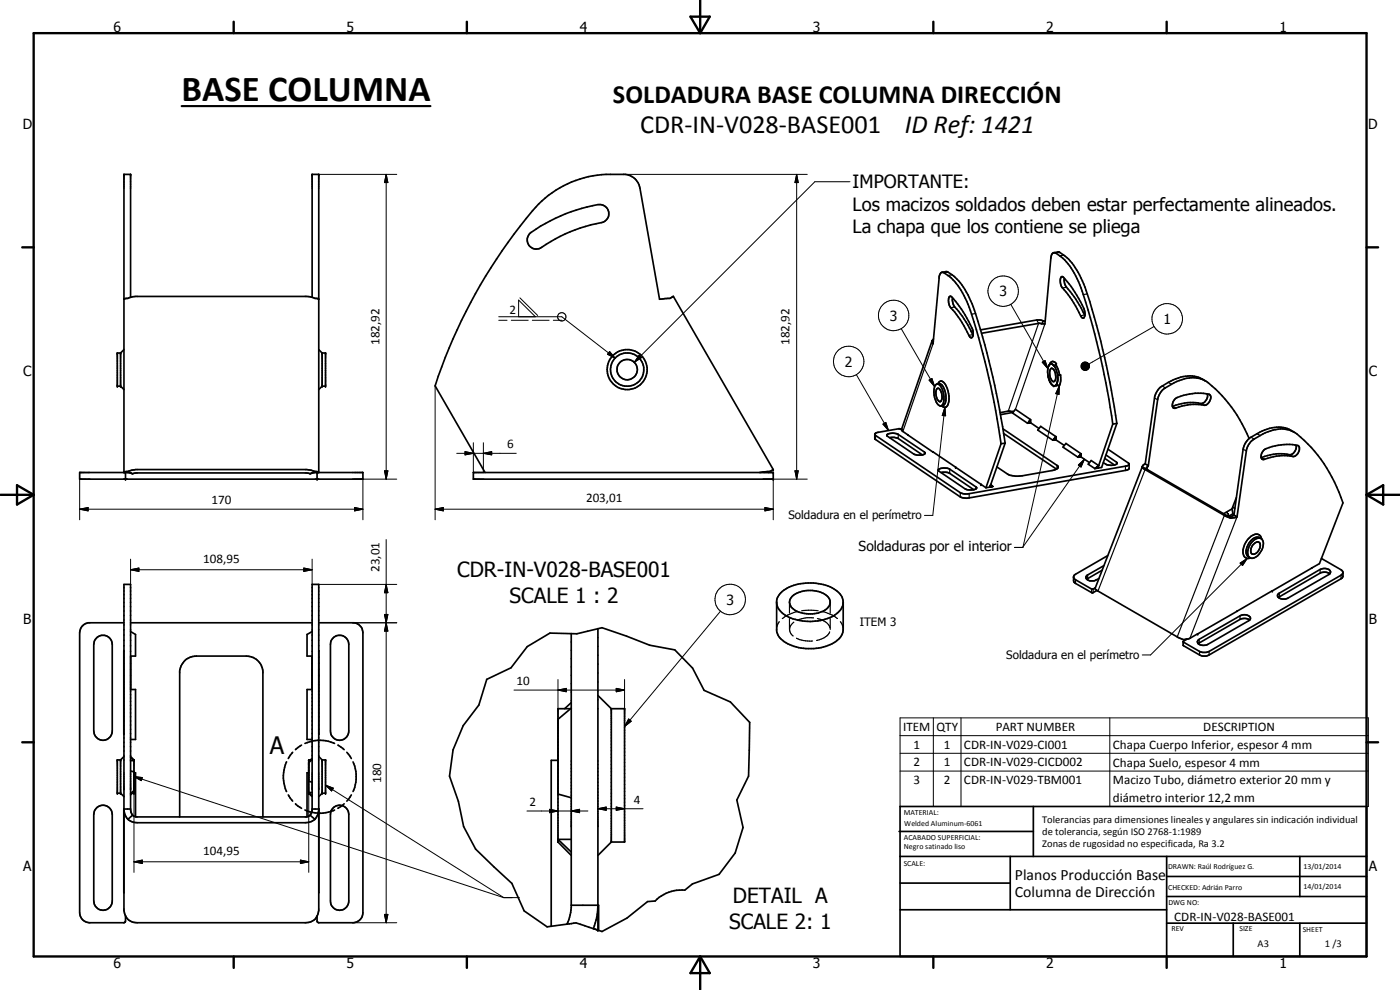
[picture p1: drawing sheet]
<svg xmlns="http://www.w3.org/2000/svg" width="420mm" height="297mm" viewBox="0 0 420 297" stroke-linecap="round" stroke-linejoin="round" font-family="sans-serif">
<g fill="none" stroke="#000" stroke-width=".51">
<path d="M159.1 70a47.1 47.1 0 0 1 21.2-8.6 2.74 2.74 0 0 1 2.4 2.6 2.74 2.74 0 0 1-2.2 2.8 47.5 47.5 0 0 0-18.6 7.8 2.77 2.77 0 0 1-3.3-1.2 2.77 2.77 0 0 1 .5-3.4zM316.3 75.8l1.1-.2a9.9 9.9 0 0 1 4.3 3.3 38.6 38.6 0 0 1 6 13.9 242.3 242.3 0 0 1 7.5 34.2M37.2 89.7l3.6-.8h51.3l3.6 .8M39.2 89.2v-36.9h-2v89.5M93.7 89.2v-36.9h2v89.5M202 88.9h.1M202 88.9v.1a3.9 3.9 0 0 1-2.8 .7l-1.3 .1-5.8-33.4a4.9 4.9 0 0 0-4.4-4.1 41 41 0 0 0-9.7 .4 31.1 31.1 0 0 0-20.1 12.8 157.6 157.6 0 0 0-27.3 50.3l15 26M202.1 88.9l30 52-1.1 .6M282.7 81.7l1.2-.2a14.3 14.3 0 0 1 7 7.8l.4 .9a210.1 210.1 0 0 1 10.4 42.8M282.7 81.7h.2a17.1 17.1 0 0 1 7.6 9.6 229.1 229.1 0 0 1 9.9 41.8M282.7 81.7a1.67 1.67 0 0 0-.9 1.7l-1.8 19.7-.3-.8M284.9 89l.3-.1a18.6 18.6 0 0 1 4.9 6.5l1.7 3.3 .2 1.8a.58 .58 0 0 1-.2 .7 .58 .58 0 0 1-.8-.2l-.2-.4a34.9 34.9 0 0 0-5.9-8.9 3.1 3.1 0 0 1 0-2.7z"/>
<path d="M285.9 89.4a4 4 0 0 0 1.8 4 37.1 37.1 0 0 1 4.3 7.2M292 99.4l-.5 .1M312.7 97.2h.9l1.8-19.7a1.46 1.46 0 0 1 1.1-1.7 15.9 15.9 0 0 1 7.2 8.7 115.2 115.2 0 0 1 4.8 15.7 234.8 234.8 0 0 1 5.5 27.1M312.7 97.2l-.8-.2-17.3 3M313.1 96.3l-.6-.2-1.4-.1-16.8 3M313.1 96.3l.5 .1M313.1 96.3l-.4 .9M318.5 83.1l.4-.1a31.8 31.8 0 0 1 6.6 10.4 1.49 1.49 0 0 1-.5 2l-.6-.4a32 32 0 0 0-5.7-8.8 3.4 3.4 0 0 1-.2-3.1zM319.4 83.5v.2a4.3 4.3 0 0 0 1.8 3.8l2.8 4.1 1.6 3.1M36.2 105.9h-1v10h1M36.2 105.9v10M36.2 115.9l1 1"/>
<path d="M37.2 104.9l-1 1M95.7 104.9l1 1M96.7 105.9h1v10h-1M96.7 105.9v10M96.7 115.9l-1 1M279.7 102.3l-9.1 26.6 .2 .5 9.2 6.2M279.8 102.2l.3 .1M279.8 102.2l-.1 .1M280.2 101.7l-.4 .5M280.8 115.5a1.27 1.27 0 0 1 1.8 1 5.7 5.7 0 0 1 .1 5.1 .98 .98 0 0 1-1.5-.6l-.3-.7a5.6 5.6 0 0 1-.1-4.8zM281.2 116.6a.83 .83 0 0 1 1.2 .8l.3 1.6a1.01 1.01 0 0 1-.8 1.4 3.3 3.3 0 0 1-.7-3.8zM281.2 115.2a1.79 1.79 0 0 1 2.3 1.7 4.8 4.8 0 0 1-.3 4.7l-.8 .2"/>
<path d="M281.5 115.2a1.1 1.1 0 0 1 1.1-.9 1.1 1.1 0 0 1 1 .9 6.5 6.5 0 0 1 .4 6.9l-.8 .1-.6-.4M292 100.5h.1M314.5 112.9l.7 1.8M314.7 109.9l-.3 1.5 .2 1.7M314.7 113.3v.4M314.9 114l.3 .7M315 109.3l-.1 .2M315.1 109.3a1.57 1.57 0 0 1 1.8 1.6l.5 1.7M315.1 109.3l-.4 .6M315.2 114.7l.3 .5M315.4 110.6l.2-.1a3.1 3.1 0 0 1 .8 3.9 1.37 1.37 0 0 1-1.3-1.6l-.1-1zM315.5 115.2l.6 .5 .4 .1"/>
<path d="M315.5 115.2l.2 .2M315.6 109.2l.7 .6M315.8 115.6l.5 .4v-.2M316.9 109.6l.5 .9 .6 2M317 109.1a1.03 1.03 0 0 0-.9-.6 1.03 1.03 0 0 0-1 .6l-.4 .8M317 109.1l-.7 .7M317 109.1l-.1 .6-.6 .1M317.2 115.7l-.7 .1M317.4 114.2l-.2 .9-.7 .7M317.4 114.2l-.3 1M317.4 112.6v1.6M317.4 115.5l-.5 .2"/>
<path d="M318 112.5h.3M318 112.5l-.6 .1M318.3 112.5l-.9 .1M318.3 112.5v1.7l-.3 1.3-.1 .3-.8-.5M352.7 119.7a14.8 14.8 0 0 1 10.4-1.2 2.24 2.24 0 0 1-1.8 3.1 16.9 16.9 0 0 0-8.8 .9 1.34 1.34 0 0 1-.4-2.1zM361.8 114.3a9.1 9.1 0 0 0-9.7-.3l-3.3 1.8a5 5 0 0 0-2.3 3.6l-2.8 19.8M362.4 118.2a2.22 2.22 0 0 1-2.8 2.7 15.7 15.7 0 0 0-7.7 1M262.5 130.4l25.7 17.4a3.9 3.9 0 0 0 2.7 .3l47.2-8.3 .8-.5M266.3 130.3l1.4-.3 1.7 .2 8.2 5.6a.66 .66 0 0 1-.9 .7l-1.3 .1-1-.3-8.2-5.5zM267 131.3l1.4-.1 1 .3 7.4 5M270.6 129l-.8-.4-6.5 1.2-.7 .4-.1 1.5 25.7 17.4 1.6 .4 48.3-8.4 .8-.5v-1.4l-.2-.3-6.2-4.1M272.4 130.5h.1"/>
<path d="M280 135.6h.1M280 135.6l6.8 4.6M300.4 133.1l-4.5 13.2M301 128.7l16.5 11.2v.5l-1 .6-9.6 1.7a7.7 7.7 0 0 1-4.3-.3l-3.4-2.3M301.2 130l15.9 10.8M301.7 133l-1.3 .1M301.7 133l-4.6 13.1M304 123.7l-3.7 .7M304.2 123.5l-1.6-.1-2.5 .4M309.3 126.8l2.5 1.8M309.3 125.9l-.9 1.1M309.3 126.8l-.9 .2"/>
<path d="M309.3 125.9v.9M309.3 125.9l-4.6-3.1-.8 1.1 4.5 3.1M316.9 132l2.5 1.6M316.9 131v1M316.9 131l-.9 1.1M316.9 132l-.9 .1M316.9 131l-4.6-3.1-.9 1.1 4.6 3.1M324.4 137.1l2.6 1.7M324.4 136.1l-4.5-3-.9 1.1 4.5 3M324.4 136.1l-.9 1.1M324.4 137.1l-.9 .1M324.4 136.1v1"/>
<path d="M329.7 139.7l-1.1 .9M329.7 139.7l-.2 .8M329.7 139.7l-2.2-1.5-.9 1.1 2 1.3M331.5 137.5l2.9 2M331.9 136.5l3.4 2.4a2.19 2.19 0 0 1-2.6 .7l-1.6-.8M334 127.3l-4.5 13.2M335.2 127l-4.6 13.3-1.1 .2M335.2 127l-1.2 .3M342.8 140l-14.1 36.4M343.7 139.2l.9 .5M343.7 139.2l-.6 .4-.3 .6M344.6 139.7l-.6 .9"/>
<path d="M374.9 131.6a40 40 0 0 0-13.4-17.4 9.6 9.6 0 0 0-9.1 .7l-2.7 1.5a5.2 5.2 0 0 0-2.3 3.5l-2.8 19.8M379.3 135a14.8 14.8 0 0 1 10.5-1.1 2.15 2.15 0 0 1-.4 2.3 2.15 2.15 0 0 1-2.2 .6 17.2 17.2 0 0 0-8.1 1.1 1.34 1.34 0 0 1-.4-2.1zM388.4 129.7a9.2 9.2 0 0 0-9.6-.4l-3.4 1.9a5.4 5.4 0 0 0-2.3 3.6l-2.8 19.8M388.9 133.6a2.13 2.13 0 0 1-.5 2.2 2.13 2.13 0 0 1-2.2 .5 15.7 15.7 0 0 0-7.7 1M37.7 141.8v2M38.4 141.5l-1.2 .2M38.4 141.5l2.4-.6h51.3l2.4 .6M38.4 141.5l1.4 .7M39.7 142.2l-1.1-.4h-14.7v2h85v-2h-14.6l-1.2 .4M39.8 142.2l1.1-.3h51.1l1.1 .3M94.5 141.5l1.2 .2M94.5 141.5l-1.4 .7"/>
<path d="M95.2 141.8v2M142.1 141.8h90v2h-90zM231 141.5l-3 .3M231 141.5l-.4 .3M281.7 140.8l.4-.2a4.2 4.2 0 0 1 2.9 .2l8.1 5.5a2.19 2.19 0 0 1-2.5 .7l-1-.3-7.8-5.3-.2-.3zM282.4 141.8l1.5-.1 1 .2 7.4 5M286.8 140.2l9.1 6.1M286.8 140.2v.1M297.1 146.1l-1.2 .2M297.3 145.4l.7 .6-.9 .1zM329.5 140.5l-.9 .1M342.8 140.2l.9 .7 24 13.9 1.6 .6"/>
<path d="M342.8 140.2l1.2 .4M344 140.6l24.7 14.3M368.7 154.9l.4 .2M369.1 155.1l.2 .3M369.7 152.7l.3 1.4-1.3 .8M369.7 152.7l-2.5 1.4M369.9 152.2l.7 .4M370.3 154.6l1 .5M370.3 154.6l-1.2 .5M371 149.3l-1.3 3.4M371.3 155.1l2.7-19.8a4.9 4.9 0 0 1 2.4-3.6 16.5 16.5 0 0 1 7.9-3l2.7 .3a10.3 10.3 0 0 1 4.4 3.2 45.5 45.5 0 0 1 11.6 18.7l-7 18.2-2.4 1.3M371.3 155.1l-2 .3"/>
<path d="M237.6 179a8.6 8.6 0 0 1 10.9 .1 2.64 2.64 0 0 1-1.3 4.2 8.9 8.9 0 0 1-9.8-1.2 2.27 2.27 0 0 1 .2-3.1zM322.2 173.2l.6 .7 4.8 2.8 .4 .1 .7-.4M328.7 176.4l-.1 .2 .7 .6 24 13.9a3.7 3.7 0 0 0 3.8 .4l2.3-1.3M330.7 171.1l-4.5 2.7M331.3 169.7l-4.9 2.8a.93 .93 0 0 0-.4 1.1 .93 .93 0 0 0 1 .6l.2 .1a3.1 3.1 0 0 0 2.6-.7M332.4 166.7l-9.6 5.6-.6 .7 .1 1.6 .5 .4 5.1 2.9 1.3-.7M376.1 163.4a1.19 1.19 0 0 1 2.1-.3 2.71 2.71 0 0 1-2.2 3.2 1.59 1.59 0 0 1-.1-2.6zM378.5 161.6a2.26 2.26 0 0 0-3.4 .9 3.7 3.7 0 0 0-.6 4.4l.6 .4M378.6 161.7a3.9 3.9 0 0 1-1.2 5.1l-.9 .5-1.2 .1M378.6 161.7a1.64 1.64 0 0 0-1-1.4 1.64 1.64 0 0 0-1.7 .4 5.3 5.3 0 0 0-2.5 6.3l.9 .6 1-.2M378.6 161.7a2.58 2.58 0 0 0-3.4 1.7 3.4 3.4 0 0 0-.3 3.8l.4 .2M383.6 178.3l12.6-7.4a2.4 2.4 0 0 1 3.1 .6l-.5 .9-12.3 7.1-.8 .2h-.9a1.06 1.06 0 0 1-1.1-.3 1.06 1.06 0 0 1-.1-1.1z"/>
<path d="M393.6 170.4v.1M393.7 170.4l-22.4 13M396.6 167.6l5.9 3.3a.89 .89 0 0 1 .5 .9 .89 .89 0 0 1-.5 .8l-39.9 23-.7 .1-1.6-.1-5.2-3.1M399.1 172.2a2.76 2.76 0 0 0-2.9-.2l-12.5 7.2M403 171.7v1.1l-.3 .7-39.8 23a2.89 2.89 0 0 1-2.9 0l-4.8-2.8-.1-1.2M29.1 191.3a2.76 2.76 0 0 1 3-.5 2.76 2.76 0 0 1 1.6 2.5v26a2.77 2.77 0 0 1-2.8 2.8 2.77 2.77 0 0 1-2.8-2.8v-26l.3-1.1zM37.2 186.9h-10.7a3 3 0 0 0-2.6 3v84a3 3 0 0 0 3 3h10.3l.5-.5v-1.6M37.2 195.2v25.1M39.2 189.5l1.5 .9v6.4h-1.5M39.2 186.9h54.5M39.2 196.8v10.1M93.7 189.5l-1.6 .9v6.4h1.6"/>
<path d="M95.7 186.9h10.6a3 3 0 0 1 2.6 3v84a3 3 0 0 1-3 3h-10.2l-.5-.4v-1.7M95.7 195.2v25.1M100.1 191.3a2.76 2.76 0 0 1 3-.5 2.76 2.76 0 0 1 1.6 2.5v26a2.75 2.75 0 0 1-2.8 2.8 2.75 2.75 0 0 1-2.7-2.8v-26a2.49 2.49 0 0 1 .9-2zM171.4 190.1v82.2l-.5 2.9-.8 2.1M171.4 190.1l-6.4-.2-6.8 4.1-4.8 6.4-7.3 3.4-2.4 7.7-4.7 6.2-3 7.3-1.1 7.9 2.7 7.6 1.5 7.5 3.6 6.8 10.9 10.2 3.7 8.3 6.9 4.8 1.2-.2M179.4 188.6l-6.3 1.6-1.7-.1M179.4 188.6l1.3-.3 7.4 2.6 6.9 2.7 7.5 1.4 5.3 5.4 3.5 6.7 7.9 3.5 5.8 6.1-.3 16.2-3.6 7.1 1.9 8.3-2.4 7.6-4.8 6.4-8 2.9-2.3 1.9a11.1 11.1 0 0 0-8.9 3.2l-2.3 .2-6.1 5-7.5 4-1-.4v-7.5h-8.3M179.4 188.6v90.5l-1.3-.5M253.1 180.7v8.1a5.5 5.5 0 0 1-4 4.6 15.7 15.7 0 0 1-10.1 .7 7.7 7.7 0 0 1-5.8-4.4l-.1-9.3a6 6 0 0 1 4.4-4.5 14.5 14.5 0 0 1 14.2 1.9 4 4 0 0 1-1.1 6.6 15.1 15.1 0 0 1-15.5-.2 4.4 4.4 0 0 1-2-3.4M356.1 191.8h.1M356.2 191.8l-1.1 .7M359.4 190.2h.1"/>
<path d="M359.5 192.2l12.6-7.4a2.05 2.05 0 0 1 3.2 .8l-.6 .7-12.2 7a2.09 2.09 0 0 1-3.1-.8zM371.3 183.4h.1M371.3 183.4l-11.9 6.8M375 186.1a2.76 2.76 0 0 0-2.9-.3l-12.5 7.3M39.2 206.9h1.5v15h-1.5M93.7 206.9h-1.6v15h1.6M171.2 212.6h-3.7v40l3.9 4.1M171.4 210.8l-2 1.8M171.4 212.5l-3.9 3.3M179.4 208.7l4.1 3.9M183.5 212.6h3.9v40h-3.9M183.5 212.6v40"/>
<path d="M36.2 228h-1v10h1M36.2 228v10M36.2 238l1 1M37.2 227l-1 1M39.2 227l1 1v10h-.9M39.2 227.2l1 1h-1M39.2 231.3l1 .3M39.7 238l-.5 .5M40.2 237.2l-1 .8M40.2 231.9h.5v13.2M86 228.6a10.6 10.6 0 0 0 0 8.9M86.5 238.5l1.3 1.9"/>
<path d="M87.8 225.7l-1.3 1.9M90.5 223.6l-1.8 1.3M91.5 223.1a10.9 10.9 0 0 1 8.9 0M92.7 231.9h-.6v13.2M92.7 234.4l1 .3M93.6 228h-.9v10l1 1M93.7 227.5l-.5 .5M93.7 228l-1 .8M93.7 237.8h-1l1 1M95.7 227l1 1M96.7 228h1v10h-1M96.7 228v10"/>
<path d="M96.7 238l-1 1M101.4 223.6l1.9 1.3M104.1 225.7l1.3 1.9M105.4 238.5l-1.3 1.9M105.9 228.6a10.8 10.8 0 0 1 0 8.9M167.5 238.3l3.9 1.1M167.5 228.1h-2.1v49.8M29.1 242.3a2.76 2.76 0 0 1 3-.5 2.76 2.76 0 0 1 1.6 2.5v26a2.77 2.77 0 0 1-2.8 2.8 2.77 2.77 0 0 1-2.8-2.8v-26l.3-1.1zM37.2 243.2l.3 1.2 .9 1.4M38.4 245.8l1 .7 1.8 .3h50.4l1.8-.3 1.1-.7M39.2 242.7h-2v25.1M39.8 244.6l-.6-1.6v-67.7h-2v97.9l.5 1.6"/>
<path d="M39.8 244.6l1.1 .5h51.1l1.1-.5M39.8 244.6l-1.4 1.2M53.9 245.1v-43.8a5 5 0 0 1 5-4.5h15a5 5 0 0 1 5 4.5v43.8M88.7 241.2l1.8 1.3M91.5 243a10.6 10.6 0 0 0 8.9 0M93.1 244.6l.6-1.6v-67.7h2v97.9a3.8 3.8 0 0 1-4.1 3.7h-50.4a3.7 3.7 0 0 1-3.5-2.1M93.1 244.6l1.4 1.2M93.7 242.7h2v25.1M95.7 243.2l-.3 1.2-.9 1.4M100.1 242.3a2.76 2.76 0 0 1 3-.5 2.76 2.76 0 0 1 1.6 2.5v26a2.75 2.75 0 0 1-2.8 2.8 2.75 2.75 0 0 1-2.7-2.8v-26a2.49 2.49 0 0 1 .9-2zM103.3 241.2l-1.9 1.3M171.4 251.8h-3.9l3.9 3.9"/>
<path d="M183.5 252.6l-4.1 4.1M269.8 249.5h40.3M270.1 242h140v45h-140zM270.1 257h140M303.2 257v16M310.1 242v15M350.1 257v30M390.1 257v12M170.1 277.3l.7-.1a6.2 6.2 0 0 1 4.7 .5l2.6 .9M170.1 277.3l-4.7 .6M179.4 271.6l-.3 3.6-1 3.4M270.1 265h33.1"/>
<path d="M270.1 273h80M350.1 277h60M350.1 269h60M350.1 263h60M370.1 277v10M390.1 277v10"/>
<circle cx="188.2" cy="110.9" r="6"/>
<circle cx="188.2" cy="110.9" r="5"/>
<circle cx="188.2" cy="110.9" r="3.1"/>
</g>
<g fill="#000">
<circle cx="37.2" cy="52.3" r=".25"/>
<circle cx="39.2" cy="52.3" r=".25"/>
<circle cx="93.7" cy="52.3" r=".25"/>
<circle cx="95.7" cy="52.3" r=".25"/>
<circle cx="35.2" cy="115.9" r=".25"/>
<circle cx="35.2" cy="105.9" r=".25"/>
<circle cx="36.2" cy="105.9" r=".25"/>
<circle cx="36.2" cy="115.9" r=".25"/>
<circle cx="96.7" cy="115.9" r=".25"/>
<circle cx="96.7" cy="105.9" r=".25"/>
<circle cx="97.7" cy="115.9" r=".25"/>
<circle cx="97.7" cy="105.9" r=".25"/>
<circle cx="37.7" cy="143.8" r=".25"/>
<circle cx="37.7" cy="141.8" r=".25"/>
<circle cx="95.2" cy="141.8" r=".25"/>
<circle cx="95.2" cy="143.8" r=".25"/>
<circle cx="232.1" cy="141.8" r=".25"/>
<circle cx="232.1" cy="143.8" r=".25"/>
<circle cx="232.1" cy="140.9" r=".25"/>
<circle cx="286.8" cy="140.2" r=".25"/>
<circle cx="294.4" cy="145.3" r=".25"/>
<circle cx="381.8" cy="177.3" r=".25"/>
<circle cx="359.4" cy="190.2" r=".25"/>
<circle cx="35.2" cy="228" r=".25"/>
<circle cx="35.2" cy="238" r=".25"/>
<circle cx="36.2" cy="228" r=".25"/>
<circle cx="36.2" cy="238" r=".25"/>
<circle cx="40.2" cy="228" r=".25"/>
<circle cx="40.2" cy="238" r=".25"/>
<circle cx="92.7" cy="238" r=".25"/>
<circle cx="92.7" cy="228" r=".25"/>
<circle cx="96.7" cy="228" r=".25"/>
<circle cx="96.7" cy="238" r=".25"/>
<circle cx="97.7" cy="228" r=".25"/>
<circle cx="97.7" cy="238" r=".25"/>
<circle cx="179.4" cy="279.1" r=".25"/>
</g>
<g fill="none" stroke="#000" stroke-width=".35">
<path d="M318 75.7l-1.1 .2M319.2 76.5l-1.2 .3M284.5 81.7l-1.2 .1M285.7 82.4l-1.2 .3M286.5 92.1l-1.2 .2M292.8 94.1l-1.2 .2M311.1 96l.6 1-9.1 26.4M313.6 97.2l-8.9 25.6M320.1 86.2l-1.2 .2M325.5 94.5l-1.2 .2M326.3 88.2l-1.2 .2M280 103.1l-9 26.4"/>
<path d="M291.9 100.4l-1.1 .2M346.5 119.4l.9 .5M348.8 115.8l.9 .6M350.6 114.7l1 .6M262.8 130.6v1.3M269.6 130.3v1.3M277.4 135.6v.6M317.2 139.6v1.1M335.1 138.7v.5M337.8 139.9v1.2M344.6 139.7l-.4 1.1M351.9 121.9l1 .5"/>
<path d="M360.4 121.1l.9 .5M373.1 134.8l.9 .5M375.4 131.2l1 .5M377.3 130.1l.9 .6M378.6 137.3l.9 .5M387 136.4l.9 .5M285 140.8v1.2M288.2 147.8v1.3M290.9 148.1v1.3M292.9 146.1v.6M344.5 141l-.8-.1-14.2 36.4M368.2 154.7l-.8-.1-14.1 36.5"/>
<path d="M371.3 155.1l-14.2 36.4M322.8 173.9v1.1M326.4 172.5v1.1M327.6 176.7v1.1M328.1 176.7v1.1M384 178v1.1M396.2 170.9v1.1M402.5 172.6v1.1M233.9 186.5l-.7 1.5-.1 .8M236.9 180.7v3.2M236.9 185.6l.1 3.5 .4 1 .6 .7M238.2 186.7l-.7 .7-.5 1.3"/>
<path d="M239 191.5h.1a9.4 9.4 0 0 0 4.8 .8M239.3 183.5a10.9 10.9 0 0 0-4.5 2.1M240.6 183.3l2-.2 3 .2M244.1 185.4a9.3 9.3 0 0 0-4.8 .7M245.3 185.6a4.7 4.7 0 0 1 3.8 2.8M246.8 183.5a10.2 10.2 0 0 1 4.5 2.1M249 189.6a5 5 0 0 1-3.9 2.6M249.2 180.7v3.2M249.2 185.6v3.2M252.2 186.5l.6 1 .3 1.3M355.2 192.7v1M359.9 191.8v1.1"/>
<path d="M360 195.5v1M362.9 195.5v1M372.1 184.8v1"/>
</g>
<g fill="none" stroke="#000" stroke-width=".3">
<path d="M95.7 52.3h23.4M115.9 52.3l.5 2.5h-1zM115.9 52.3v91.5M187.1 52.3h55.2M239.1 52.3l.5 2.5h-1zM239.1 52.3v91.5M255.1 54.5h-10.6l-54.1 54.2M149.7 95h18.9l16 12.4M149.7 96.1h2.5M153.4 96.1h5.1M155.6 95v-5l5.1 5M156 89.4l5.4 5.3"/>
<path d="M159.8 96.1h5M166.1 96.1h2.5M270.5 98.6l10 17.4M303.3 91.3l11.2 19.3M346.4 98l-19.7 11.3M130.6 115.8v40.2M183 105.5l1.6 1.9-2.3-1.1zM191.8 106.6l.7 .7-2.1 1.4zM257 112.4l9.6 16.8M278.8 114l.9-.4 .8 2.4zM312.8 108.7l.8-.5 .9 2.4zM317.9 115.8l-.1 2.5-.9-.2z"/>
<path d="M317.9 115.8l-10.9 48.5h-2.6M324.4 109.7l2.5 .2-2.5 .1zM324.4 110l2.5-.1-2.4 .4zM324.4 109.9h2.5M324.5 109.5l2.4 .4-2.5-.2zM324.5 110.3l2.4-.4-2.3 .6zM324.6 109.2l2.3 .7-2.4-.4zM324.6 110.5l2.3-.6-2.1 .8zM324.8 109l.1-.2 2 1.1zM324.8 109l2.1 .9-2.3-.7zM324.8 110.7l2.1-.8-2 1zM324.9 108.8l.3-.1 1.7 1.2z"/>
<path d="M324.9 110.9l2-1-1.7 1.1zM325.2 108.7l.2-.1 1.5 1.3zM325.2 111l1.7-1.1-1.5 1.2zM325.4 108.6h.3l1.2 1.3zM325.4 111.1l1.5-1.2-1.2 1.2zM325.7 108.6l.3 .1 .9 1.2zM326 108.7l.3 .1 .6 1.1zM326.3 108.8l.6 1.1zM326.5 108.9l.4 1zM326.7 109.1l.2 .8zM326.8 109.3l.1 .6zM326.9 109.9l-.9 1.2h-.3z"/>
<path d="M326.9 109.9l-.9 1.2zM326.9 109.9l-.6 1.1zM326.9 109.9l-.4 .9zM326.9 109.9l-.2 .7zM326.9 109.9l-.1 .5zM326.9 109.9v.3zM137.1 136h17.8M139.6 135.5l2.5 .5-2.5 .5zM142.1 132.8v9M145.1 136l2.5-.5v1zM145.1 132.8v9M265 127.3l.8-.6 .8 2.5z"/>
<path d="M283.6 122.2l.2 2.6-1-.1zM283.6 122.2l-3.7 32.4h-2.5M309.3 125.9v.9l-.9 .2zM316.9 131v1l-.9 .1zM323.6 139.5l1.8-1.7-1 2.3zM324.4 136.1v1l-.9 .1zM325.4 137.8l-18.5 26.5M23.9 152.8l2.5-.5v1zM23.9 152.8h85M23.9 143.8v12.2M105.9 143.8h13.2M106.4 152.3l2.5 .5-2.5 .5z"/>
<path d="M108.9 143.8v12.2M115.4 141.3h1l-.5 2.5zM130.6 152.8l2.4-.5v1zM130.6 152.8h101.5M229.1 143.8h13.2M229.6 152.3l2.5 .5-2.5 .5zM232.1 143.8v12.2M238.6 141.3h1l-.5 2.5zM297.3 145.4l.7 .6-.9 .1zM328.6 140.6l1.1-.9-.2 .8zM368 153.7l.6 .6 .1 .6M39.2 170.9l2.5-.5v1z"/>
<path d="M39.2 170.9h54.5M39.2 167.8v7.5M91.2 170.4l2.5 .5-2.5 .5zM93.7 167.8v7.5M95.7 175.3h23.4M115.9 175.3l.5 2.5h-1zM115.9 161.9v115M372.2 169l2.1-1.4-1.4 2.1zM374.3 167.6l-29 28.9h-2.5M105.9 186.9h13.2M115.4 184.4h1l-.5 2.5zM115.4 184.4l1 5h-1l1-5z"/>
<path d="M115.9 186.9l.5 2.5h-1zM216.2 183.4l-28.8 34.6M154.3 207.1h33.1M167.5 207.1l2.5-.6v1.1zM167.5 203.9v8.7M184.9 206.5l2.5 .6-2.5 .5zM187.4 203.9v8.7M188.7 215.7l.7 .7-2 1.6zM270.1 215.4h140.6v26.6h-140.6zM280.1 215.4v26.6M288.4 215.4v26.6M333.1 215.4v26.6"/>
<path d="M40.2 233l2.5 .3-.3 .9zM40.2 233l111 36.3M40.2 237.2v24.5M92.7 238v23.7M97.7 235.6l2.3 .9-.5 .8zM97.7 235.6l53.5 33.7M270.1 220.7h140.6M270.1 226h140.6M270.1 231.4h140.6M40.2 258.6l2.5-.5v1zM40.2 258.6h52.5M90.2 258.1l2.5 .5-2.5 .5z"/>
<path d="M158.1 243.3h18.3M164.9 242.8l2.6 .5-2.6 .5zM171.4 243.3l2.5-.5v1zM179.4 242.7l2.5-.6v1zM179.4 242.7h13.6M184.9 242.1l2.5 .6-2.5 .4zM105.9 276.9h13.2M115.4 274.4h1l-.5 2.5zM151.2 269.3h4.7"/>
<circle cx="168.6" cy="95.1" r="1.25"/>
<circle cx="268.2" cy="94.6" r="4.6"/>
<circle cx="301" cy="87.3" r="4.6"/>
<circle cx="350.3" cy="95.6" r="4.6"/>
<circle cx="254.7" cy="108.4" r="4.6"/>
<circle cx="219.1" cy="179.9" r="4.6"/>
</g>
<g fill="#000">
<path d="M115.9 52.3l.5 2.5h-1zM239.1 52.3l.5 2.5h-1zM183 105.5l1.6 1.9-2.3-1.1zM191.8 106.6l.7 .7-2.1 1.4zM278.8 114l.9-.4 .8 2.4zM312.8 108.7l.8-.5 .9 2.4zM317.9 115.8l-.1 2.5-.9-.2zM326.8 109.3l.1 .6zM326.7 109.1l.2 .8zM326.5 108.9l.4 1zM326.3 108.8l.6 1.1zM326 108.7l.3 .1 .6 1.1z"/>
<path d="M325.7 108.6l.3 .1 .9 1.2zM325.4 108.6h.3l1.2 1.3zM325.2 108.7l.2-.1 1.5 1.3zM324.9 108.8l.3-.1 1.7 1.2zM324.8 109l.1-.2 2 1.1zM324.8 109l2.1 .9-2.3-.7zM324.6 109.2l2.3 .7-2.4-.4zM324.5 110.3l2.4-.4-2.3 .6zM324.6 110.5l2.3-.6-2.1 .8zM324.8 110.7l2.1-.8-2 1zM324.9 110.9l2-1-1.7 1.1zM325.2 111l1.7-1.1-1.5 1.2z"/>
<path d="M325.4 111.1l1.5-1.2-1.2 1.2zM326.9 109.9l-.9 1.2h-.3zM326.9 109.9l-.9 1.2zM326.9 109.9l-.6 1.1zM326.9 109.9l-.4 .9zM326.9 109.9l-.2 .7zM326.9 109.9l-.1 .5zM326.9 109.9v.3zM139.6 135.5l2.5 .5-2.5 .5zM145.1 136l2.5-.5v1zM265 127.3l.8-.6 .8 2.5zM283.6 122.2l.2 2.6-1-.1z"/>
<path d="M309.3 125.9v.9l-.9 .2zM316.9 131v1l-.9 .1zM324.4 136.1v1l-.9 .1zM23.9 152.8l2.5-.5v1zM106.4 152.3l2.5 .5-2.5 .5zM115.4 141.3h1l-.5 2.5zM130.6 152.8l2.4-.5v1zM229.6 152.3l2.5 .5-2.5 .5zM238.6 141.3h1l-.5 2.5zM297.3 145.4l.7 .6-.9 .1zM323.6 139.5l1.8-1.7-1 2.3zM328.6 140.6l1.1-.9-.2 .8z"/>
<path d="M39.2 170.9l2.5-.5v1zM91.2 170.4l2.5 .5-2.5 .5zM115.9 175.3l.5 2.5h-1zM372.2 169l2.1-1.4-1.4 2.1zM115.4 184.4h1l-.5 2.5zM115.9 186.9l.5 2.5h-1zM167.5 207.1l2.5-.6v1.1zM184.9 206.5l2.5 .6-2.5 .5zM188.7 215.7l.7 .7-2 1.6zM40.2 233l2.5 .3-.3 .9zM97.7 235.6l2.3 .9-.5 .8zM40.2 258.6l2.5-.5v1z"/>
<path d="M90.2 258.1l2.5 .5-2.5 .5zM164.9 242.8l2.6 .5-2.6 .5zM171.4 243.3l2.5-.5v1zM179.4 242.7l2.5-.6v1zM184.9 242.1l2.5 .6-2.5 .4zM115.4 274.4h1l-.5 2.5z"/>
</g>
<g fill="none" stroke="#000" stroke-width=".71">
<path d="M10.1 9.9h400v277.1h-400zM70.1 6.5v3.4M140.1 6.5v3.4M207.2 5h5.8l-2.9 4.9zM210.1 0v9.9M280.1 6.5v3.4M350.1 6.5v3.4M6.7 74.2h3.4M410.1 74.2h3.5M.1 148.5h10M5.1 145.6l5 2.9-5 2.9zM410.1 148.5h10"/>
<path d="M410.1 148.5l5-2.9v5.8zM6.7 222.7h3.4M410.1 222.7h3.5M70.1 287v3.4M140.1 287v3.4M210.1 287v10M210.1 287l2.9 5h-5.8zM280.1 287v3.4M350.1 287v3.4"/>
</g>
<path d="M324.4 109.7h2.5" fill="none" stroke="#000" stroke-width=".42"/>
<path d="M324.4 110.1h2.5" fill="none" stroke="#000" stroke-width=".38"/>
<path d="M54.5 31.8h74.7" fill="none" stroke="#000" stroke-width=".63"/>
<text font-size="11" x="54.5" y="30.3">BASE COLUMNA</text>
<g font-size="7.9">
<text x="184" y="30.8">SOLDADURA BASE COLUMNA DIRECCIÓN</text>
<text x="192.1" y="39.8">CDR-IN-V028-BASE001</text>
<text x="271.6" y="39.8">ID Ref: 1421</text>
</g>
<text font-size="7.2" x="81" y="226.2">A</text>
<g font-size="6.3">
<text x="137.2" y="173.3">CDR-IN-V028-BASE001</text>
<text x="152.9" y="180.8">SCALE 1 : 2</text>
<text x="220" y="271.1">DETAIL A</text>
<text x="218.8" y="278.6">SCALE 2: 1</text>
</g>
<g font-size="5.5">
<text x="255.9" y="56.6">IMPORTANTE:</text>
<text x="255.9" y="63.2">Los macizos soldados deben estar perfectamente alineados.</text>
<text x="255.9" y="69.8">La chapa que los contiene se pliega</text>
</g>
<g font-size="4.7">
<text x="304.6" y="263.9">Planos Producción Base</text>
<text x="304.6" y="269.3">Columna de Dirección</text>
</g>
<g font-size="4.2">
<text x="34" y="9.6">6</text>
<text x="104" y="9.6">5</text>
<text x="174" y="9.6">4</text>
<text x="244" y="9.6">3</text>
<text x="314" y="9.6">2</text>
<text x="384" y="9.6">1</text>
<text x="6.8" y="38.7">D</text>
<text x="410.6" y="38.7">D</text>
<text x="299.9" y="88.9">3</text>
<text x="267.1" y="96.2">3</text>
<text x="349.2" y="97.2">1</text>
<text x="7" y="112.9">C</text>
<text x="253.6" y="110">2</text>
<text x="410.8" y="112.9">C</text>
<text x="218" y="181.4">3</text>
<text x="7" y="187.1">B</text>
<text x="410.8" y="187.1">B</text>
<text x="7" y="261.4">A</text>
<text x="410.8" y="261.4">A</text>
<text x="34" y="290.4">6</text>
<text x="104" y="290.4">5</text>
<text x="174" y="290.4">4</text>
<text x="244" y="290.4">3</text>
<text x="314" y="290.4">2</text>
<text x="384" y="290.4">1</text>
</g>
<text font-size="4.1" x="257.7" y="165.4">Soldaduras por el interior</text>
<g font-size="3.9">
<text x="152.9" y="94.3">2</text>
<text x="113.9" y="103.5" transform="rotate(-90 113.9 103.5)">182,92</text>
<text x="237" y="103.5" transform="rotate(-90 237 103.5)">182,92</text>
<text x="152.2" y="134.5">6</text>
<text x="63.4" y="151.2">170</text>
<text x="175.9" y="150.7">203,01</text>
<text x="61" y="168.9">108,95</text>
<text x="113.9" y="171.6" transform="rotate(-90 113.9 171.6)">23,01</text>
<text x="155.1" y="205.5">10</text>
<text x="271" y="219.3">ITEM</text>
<text x="281" y="219.3">QTY</text>
<text x="298.8" y="219.3">PART NUMBER</text>
<text x="361.1" y="219.3">DESCRIPTION</text>
<text x="274.1" y="224.7">1</text>
<text x="283.3" y="224.7">1</text>
<text x="289.3" y="224.7">CDR-IN-V029-CI001</text>
<text x="334" y="224.7">Chapa Cuerpo Inferior, espesor 4 mm</text>
<text x="274.1" y="230">2</text>
<text x="283.3" y="230">1</text>
<text x="289.3" y="230">CDR-IN-V029-CICD002</text>
<text x="334" y="230">Chapa Suelo, espesor 4 mm</text>
<text x="114.4" y="234.9" transform="rotate(-90 114.4 234.9)">180</text>
<text x="274.1" y="235.2">3</text>
<text x="283.3" y="235.2">2</text>
<text x="289.3" y="235.2">CDR-IN-V029-TBM001</text>
<text x="334" y="235.4">Macizo Tubo, diámetro exterior 20 mm y</text>
<text x="158.9" y="241.8">2</text>
<text x="190.2" y="241.1">4</text>
<text x="334" y="240.7">diámetro interior 12,2 mm</text>
<text x="61" y="256.5">104,95</text>
<text x="352.4" y="276.3">CDR-IN-V028-BASE001</text>
</g>
<g font-size="3.5">
<text x="236.7" y="155.7">Soldadura en el perímetro</text>
<text x="258.1" y="187.7">ITEM 3</text>
<text x="302" y="197.6">Soldadura en el perímetro</text>
</g>
<g font-size="3.1">
<text x="312.7" y="246.8">Tolerancias para dimensiones lineales y angulares sin indicación individual</text>
<text x="312.7" y="250.4">de tolerancia, según ISO 2768-1:1989</text>
<text x="312.7" y="254">Zonas de rugosidad no especificada, Ra 3.2</text>
<text x="377.4" y="284.1">A3</text>
<text x="397.6" y="284.2">1 /3</text>
</g>
<g font-size="2.4">
<text x="271.2" y="244.4">MATERIAL:</text>
<text x="271.3" y="252">ACABADO SUPERFICIAL:</text>
<text x="271.4" y="247.9">Welded Aluminum-6061</text>
<text x="271.3" y="254.6">Negro satinado liso</text>
<text x="271.2" y="259.7">SCALE:</text>
<text x="350.6" y="260.8">DRAWN: Raúl Rodríguez G.</text>
<text x="391.2" y="260.6">13/01/2014</text>
<text x="350.6" y="267.1">CHECKED: Adrián Parro</text>
<text x="391.2" y="266.7">14/01/2014</text>
<text x="350.6" y="271.4">DWG NO:</text>
<text x="351.6" y="279.3">REV</text>
<text x="372" y="279.4">SIZE</text>
<text x="391" y="279.6">SHEET</text>
</g>
</svg>
